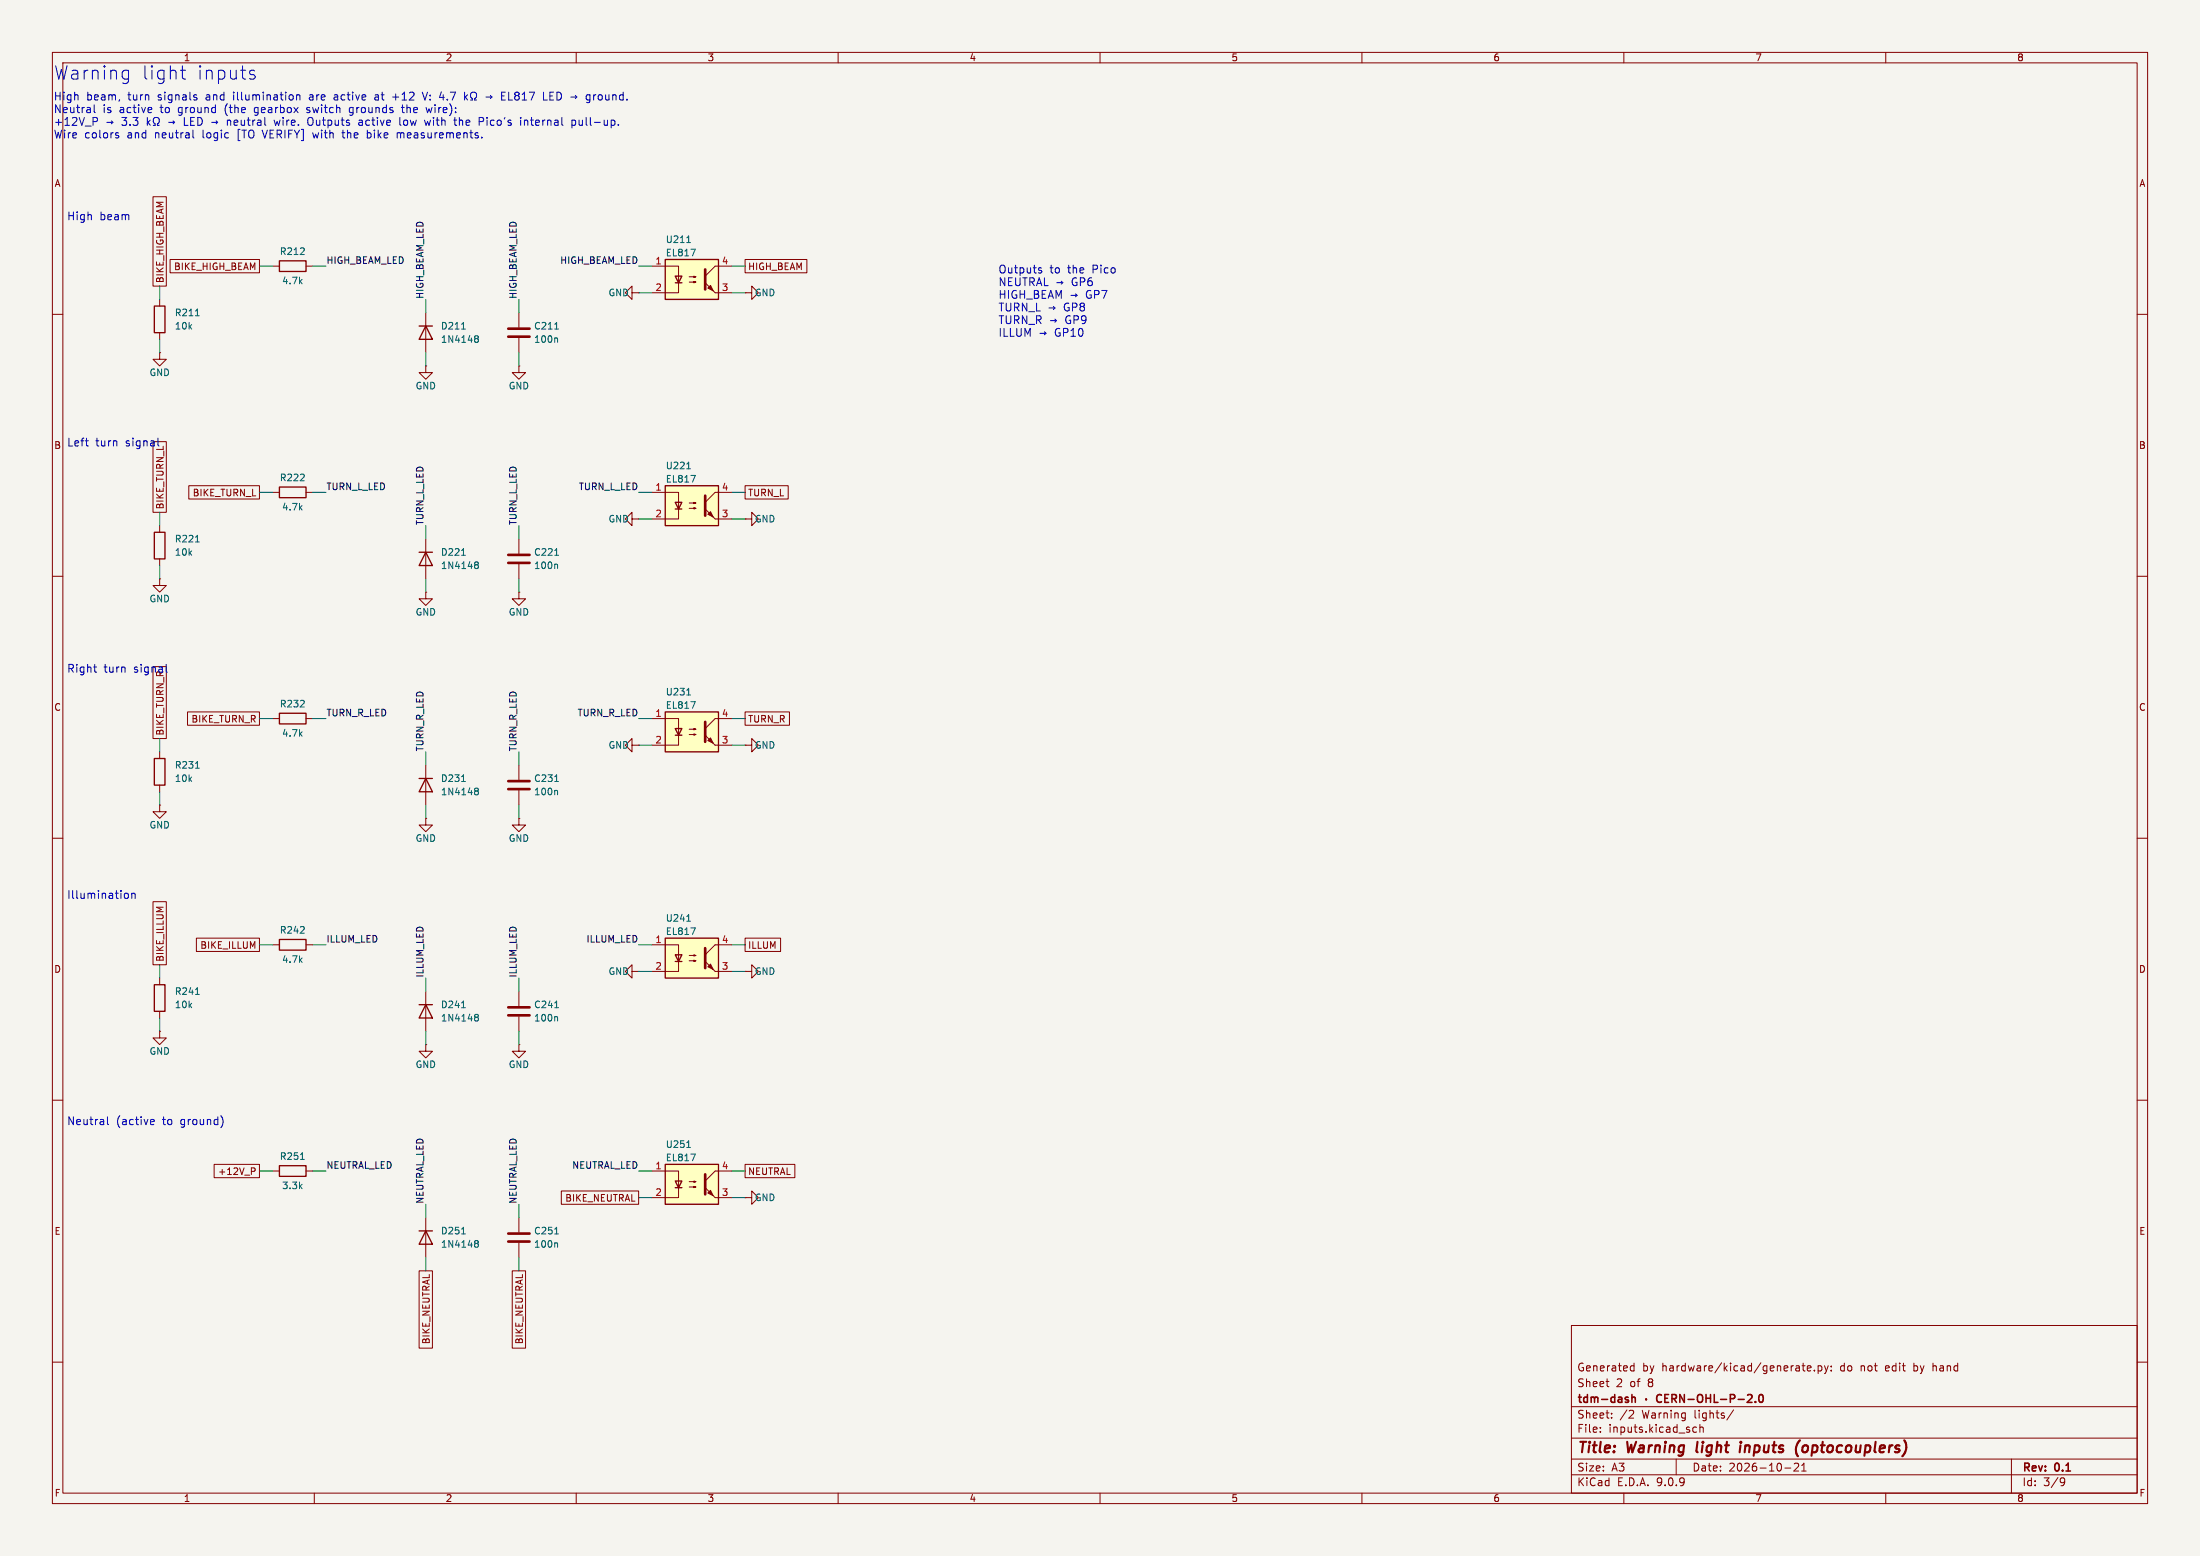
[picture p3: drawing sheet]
<svg xmlns="http://www.w3.org/2000/svg" width="420mm" height="297mm" viewBox="0 0 420 297" stroke-linecap="round" stroke-linejoin="round" font-family="sans-serif">
<path d="M0 0h420v297h-420z" fill="#f5f4ef" stroke="#f5f4ef" stroke-width=".19"/>
<g fill="none" stroke="#840000" stroke-width=".19">
<path d="M10 10h400v277h-400zM12 12h396v273h-396zM60 10v2M110 10v2M160 10v2M210 10v2M260 10v2M310 10v2M360 10v2M10 60h2M408 60h2M10 110h2"/>
<path d="M81.3 102.9v7.6M408 110h2M10 160h2M408 160h2M10 210h2M408 210h2M81.3 232.4v7.6M99.1 232.4v2.8M99.1 237.2v2.8M300 253h108v32h-108zM10 260h2M300 278.5h108"/>
<path d="M300 274.5h108M300 268.5h108M305.5 273.2v.2M305.5 272.5v.1M306.6 263.7h.6M307 264.7h.2M307.7 270.5v.2M307.7 269.8v.1M311.2 269.2l.5 .1 .2 .3-1 1.1h1M311.4 261.6h.5M311.4 260.8h.5M311.9 260.2v1.5"/>
<path d="M320 278.5v3M323.9 272.5l-.5-.1-.2 .3 .1 .6h.6M324.5 272.5l.2-.1 .4 .1 .1 .9M324.5 271.9v1.5M330.9 269.1l-1.2 1.9M343.1 279.3l.3 .3-.1 .3-.9 .9h1M343.9 279.7l.5-.4v1.5M344 260.7h.6M344.2 260.2v1.3l.4 .2M345 261.2l.7-.2v-.2l-.5-.1-.2 .2 .1 .7h.6M346.4 261.5v.2M347.1 260.8l.4-.1 .3 .3-.1 .6h-.6"/>
<path d="M347.1 260.7v1.5M348.3 260.7l.4 1M348.7 261.7l-.4 .5M349 260.7l-.3 1M349.6 261.5v.2M349.6 260.8v.1M369 260.2v1.5M369.1 260.8h-.1M384 278.5v6.5M408 260h2M60 285v2M110 285v2"/>
<path d="M160 285v2M210 285v2M260 285v2M300 281.5h108M310 285v2M340.7 280.2h1.2M343.9 280.8h.9M360 285v2M393.6 282.1l.5 .1a.99 .99 0 0 1-.4 1.4h-.3M394.2 282.7l-.3 .3h-.3"/>
</g>
<path d="M324.1 275.2l-.2 1.9M332.3 275.9l-.2 1.3M332.3 275.2v.2M343.2 277.9v.1M343.6 274.9l-.4 .6M344.5 275.9l-.4 .4-.1 .5 .2 .3 .5 .1" fill="none" stroke="#840000" stroke-width=".4"/>
<g fill="none" stroke="#840000" stroke-width=".3">
<path d="M311.5 266.2v1.5M311.5 266.8l.3-.1 .3 .1 .1 .9M314.3 267v.2M317.2 266.3a.6 .6 0 0 0-.8 0 .6 .6 0 0 0-.1 .7 .56 .56 0 0 0 .2 .6 .56 .56 0 0 0 .7-.1M317.8 266.9h.5M318.5 266.2h-.7v1.5h.7M319.2 267l.7-.1 .1-.2v-.4l-.2-.1h-.6v1.5M319.5 267l.5 .7M321.5 266.2v1.5l-.8-1.5v1.5M322.3 267.1h1.1M324.3 266.3a.5 .5 0 0 1 .5-.1 .5 .5 0 0 1 .2 .5v.5a.5 .5 0 0 1-.5 .5 .5 .5 0 0 1-.5-.5v-.5zM325.7 266.9h.8"/>
<path d="M325.7 266.2v1.5M326.5 266.2v1.5M327.3 266.2v1.5h.7M328.5 267.1h1.1M330.3 267l.7-.1 .2-.2-.1-.4-.2-.1h-.6v1.5M331.8 267.1h1.2M333.6 266.3l.6-.1 .2 .1 .1 .3-1 1.1h1M335.1 267.5v.2M335.9 266.3l.2-.1a.8 .8 0 0 1 .5 .7 .8 .8 0 0 1-.5 .8l-.2-.2-.1-.4z"/>
</g>
<path d="M80 105.4h2.5M81.3 105.4l1.2 2.6h-2.5zM80 234.9h2.5M81.3 234.9l1.2 2.6h-2.5z" fill="none" stroke="#840000" stroke-width=".25"/>
<g fill="none" stroke="#006464" stroke-width=".19">
<path d="M88.1 106h.7M90.7 107.7l.1 .1M90.7 107.3h.4l.2 .1v.2l-.2 .2M90.8 107.8h.3M90.8 107.8l-.1 .1M91.1 107.8l.2 .2v.4l-.2 .1h-.4M88.1 235.5h.7M90.7 236.9l.4-.1 .2 .1v.2l-.2 .2M90.7 237.3h.1M90.8 237.3h.3M90.8 237.3l-.1 .1M91.1 237.3l.2 .3v.3l-.2 .2-.4-.1"/>
<path d="M105.9 235.5h.7M106.3 237.2l.1 .2v.7"/>
</g>
<path d="M97 235.5h4.1M97 237h4.1" fill="none" stroke="#840000" stroke-width=".51"/>
<path d="M127 222.2h10.2v7.7h-10.2z" fill="#ffffc2"/>
<path d="M127 222.2h10.2v7.7h-10.2zM128.9 225.4h1.3l-.7 1.3zM128.9 226.7h1.3" fill="none" stroke="#840000" stroke-width=".25"/>
<g fill="none" stroke="#840000" stroke-width=".19">
<path d="M81.3 156.2v1.3h1.2l-1.2 1.3-1.3-1.3h1.3M81.3 156.2h.1M99.1 156.2v1.3h1.2l-1.2 1.3-1.3-1.3h1.3M99.1 156.2h.1M120.6 142.2v-1.2l-1.2 1.2 1.2 1.3v-1.3h1.3M121.9 142.2h.1M124.5 223.5h5v5.1h-5M131.6 225.6h1.2l-.3 .1v-.3l.3 .2M131.6 226.6h1.2l-.3 .1v-.3l.3 .2M136.5 228.6h3.2M139.7 223.5h-3.2l-1.9 1.9M142.2 228.6h1.3v-1.3l1.3 1.3-1.3 1.3v-1.3"/>
<path d="M142.2 228.6h.1"/>
</g>
<path d="M134.6 224.2v3.8" fill="none" stroke="#840000" stroke-width=".51"/>
<g fill="#840000" stroke="#840000" stroke-width=".19">
<path d="M135.1 227.7l.5-.5 .5 1z"/>
<path d="M134.6 226.7l1.9 1.9z"/>
</g>
<path d="M131.1 219h.7M131.9 220.3h.8l-.5 1.3" fill="none" stroke="#006464" stroke-width=".19"/>
<path d="M127 135.9h10.2v7.6h-10.2z" fill="#ffffc2"/>
<path d="M127 135.9h10.2v7.6h-10.2zM128.9 139.1h1.3l-.7 1.2zM80 148.6h2.5M81.3 148.6l1.2 2.5h-2.5zM128.9 140.3h1.3" fill="none" stroke="#840000" stroke-width=".25"/>
<g fill="none" stroke="#840000" stroke-width=".19">
<path d="M142.2 99.1h1.3v-1.3l1.3 1.3-1.3 1.2v-1.2M142.2 99.1h.1M99.1 113v1.3h1.2l-1.2 1.3-1.3-1.3h1.3M99.1 113h.1M99.1 102.9v2.8M99.1 107.7v2.8M124.5 137.2h5v5h-5M131.6 139.2h1.2l-.3 .1v-.2l.3 .1M139.7 137.2h-3.2l-1.9 1.9M81.3 146.1v7.6M99.1 146.1v2.7M99.1 150.9v2.8"/>
<path d="M131.6 140.2h1.2l-.3 .1v-.2l.3 .1M136.5 142.2h3.2M142.2 142.2h1.3v-1.2l1.3 1.2-1.3 1.3v-1.3M142.2 142.2h.1"/>
</g>
<path d="M97 105.9h4.1M97 107.4h4.1M134.6 137.8v3.8M97 149.1h4.1M97 150.6h4.1" fill="none" stroke="#840000" stroke-width=".51"/>
<g fill="#840000" stroke="#840000" stroke-width=".19">
<path d="M135.1 141.4l.5-.6 .5 1.1z"/>
<path d="M134.6 140.3l1.9 1.9z"/>
</g>
<path d="M105.9 106h.7M106.3 107.7l.1 .2v.6M131.1 132.7h.7M131.9 133.9h.8l-.5 1.3M88.1 149.2h.7M90.7 150.9l.1 .1M90.7 150.5l.4-.1 .2 .2v.1l-.2 .3M90.8 151h.3M90.8 151h-.1M91.1 151l.2 .2v.4l-.2 .1-.4-.1M105.9 149.2h.7M106.3 150.9l.1 .1v.7" fill="none" stroke="#006464" stroke-width=".19"/>
<path d="M127 179.1h10.2v7.6h-10.2z" fill="#ffffc2"/>
<path d="M80 62.2h2.5M81.3 62.2l1.2 2.6h-2.5zM29.5 101.6h2v5.1h-2zM127 179.1h10.2v7.6h-10.2zM128.9 182.2h1.3l-.7 1.3zM128.9 183.5h1.3" fill="none" stroke="#840000" stroke-width=".25"/>
<g fill="none" stroke="#840000" stroke-width=".19">
<path d="M81.3 59.7v7.6M142.2 55.9h1.3v-1.3l1.3 1.3-1.3 1.3v-1.3M142.2 55.9h.1M81.3 69.9v1.2h1.2l-1.2 1.3-1.3-1.3h1.3M81.3 69.9h.1M99.1 69.9v1.2h1.2l-1.2 1.3-1.3-1.3h1.3M99.1 69.9h.1M120.6 99.1v-1.3l-1.2 1.3 1.2 1.2v-1.2h1.3M121.9 99.1h.1M30.5 100.3v1.3M30.5 106.7v1.3M81.3 113v1.3h1.2l-1.2 1.3-1.3-1.3h1.3"/>
<path d="M81.3 113h.1M120.6 185.4v-1.2l-1.2 1.2 1.2 1.3v-1.3h1.3M121.9 185.4h.1M124.5 180.3h5v5.1h-5M131.6 182.4h1.2l-.3 .1v-.3l.3 .2M131.6 183.4h1.2l-.3 .1v-.2l.3 .1M136.5 185.4h3.2M139.7 180.3h-3.2l-1.9 1.9M142.2 185.4h1.3v-1.2l1.3 1.2-1.3 1.3v-1.3M142.2 185.4h.1"/>
</g>
<path d="M134.6 181v3.8" fill="none" stroke="#840000" stroke-width=".51"/>
<g fill="#840000" stroke="#840000" stroke-width=".19">
<path d="M135.1 184.5l.5-.5 .5 1z"/>
<path d="M134.6 183.5l1.9 1.9z"/>
</g>
<path d="M88.1 62.8h.7M90.7 64.6h.1M90.7 64.1h.4l.2 .1v.2l-.2 .2M90.8 64.6h.3M90.8 64.6l-.1 .1M91.1 64.6l.2 .3v.3l-.2 .1h-.4M37.3 103.4h.7M131.1 175.8h.7M131.9 177.1h.8l-.5 1.3" fill="none" stroke="#006464" stroke-width=".19"/>
<path d="M127 92.7h10.2v7.6h-10.2z" fill="#ffffc2"/>
<path d="M29.5 58.4h2v5.1h-2zM53.3 49.8h5.1v2h-5.1zM127 92.7h10.2v7.6h-10.2zM128.9 95.9h1.3l-.7 1.3zM128.9 97.2h1.3" fill="none" stroke="#840000" stroke-width=".25"/>
<g fill="none" stroke="#840000" stroke-width=".19">
<path d="M30.5 57.2v1.2M52.1 50.8h1.2M58.4 50.8h1.3M99.1 59.7v2.8M120.6 55.9v-1.3l-1.2 1.3 1.2 1.3v-1.3h1.3M121.9 55.9h.1M30.5 67.3v1.3h1.2l-1.2 1.3-1.3-1.3h1.3M30.5 67.3h.1M30.5 63.5v1.3M99.1 64.5v2.8M124.5 94h5v5.1h-5M131.6 96h1.2l-.3 .1v-.2l.3 .1"/>
<path d="M131.6 97h1.2l-.3 .2v-.3l.3 .1M136.5 99.1h3.2M139.7 94h-3.2l-1.9 1.9"/>
</g>
<path d="M97 62.7h4.1M97 64.3h4.1M134.6 94.6v3.8" fill="none" stroke="#840000" stroke-width=".51"/>
<g fill="#840000" stroke="#840000" stroke-width=".19">
<path d="M135.1 98.2l.5-.5 .5 1z"/>
<path d="M134.6 97.2l1.9 1.9z"/>
</g>
<path d="M37.3 60.3h.7M105.9 62.8h.7M106.3 64.5l.1 .2v.6M131.1 89.5h.7M131.9 90.7h.8l-.5 1.3" fill="none" stroke="#006464" stroke-width=".19"/>
<path d="M127 49.5h10.2v7.7h-10.2z" fill="#ffffc2"/>
<path d="M127 49.5h10.2v7.7h-10.2zM128.9 52.7h1.3l-.7 1.3zM128.9 54h1.3M53.3 93h5.1v2h-5.1zM53.3 136.1h5.1v2.1h-5.1zM29.5 144.8h2v5.1h-2zM53.3 179.3h5.1v2.1h-5.1zM29.5 188h2v5h-2zM80 191.8h2.5M81.3 191.8l1.2 2.5h-2.5zM53.3 222.5h5.1v2h-5.1z" fill="none" stroke="#840000" stroke-width=".25"/>
<g fill="none" stroke="#840000" stroke-width=".19">
<path d="M29.2 37.6h2.6v17h-2.6zM32.5 49.5h17v2.6h-17zM124.5 50.8h5v5.1h-5M131.6 52.8h1.2l-.3 .2v-.3l.3 .1M131.6 53.8h1.2l-.3 .2v-.3l.3 .1M136.5 55.9h3.2M139.7 50.8h-3.2l-1.9 1.9M142.2 49.5h11.8v2.6h-11.8zM29.2 84.3h2.6v13.5h-2.6zM36 92.7h13.5v2.6h-13.5zM52.1 94h1.2M58.4 94h1.3"/>
<path d="M142.2 92.7h8.3v2.6h-8.3zM30.5 110.5v1.3h1.2l-1.2 1.2-1.3-1.2h1.3M30.5 110.5h.1M29.2 127.2h2.6v13.8h-2.6zM35.8 135.9h13.7v2.5h-13.7zM52.1 137.2h1.2M58.4 137.2h1.3M142.2 135.9h8.5v2.5h-8.5zM30.5 153.7v1.2h1.2l-1.2 1.3-1.3-1.3h1.3M30.5 153.7h.1M30.5 143.5v1.3M30.5 149.9v1.2"/>
<path d="M29.2 172.1h2.6v12.1h-2.6zM37.5 179.1h12v2.5h-12zM142.2 179.1h6.8v2.5h-6.8zM30.5 196.9v1.2h1.2l-1.2 1.3-1.3-1.3h1.3M30.5 196.9h.1M30.5 186.7v1.3M30.5 193v1.3M52.1 180.3h1.2M58.4 180.3h1.3M81.3 199.4v1.3h1.2l-1.2 1.2-1.3-1.2h1.3M81.3 199.4h.1M81.3 189.2v7.7"/>
<path d="M99.1 199.4v1.3h1.2l-1.2 1.2-1.3-1.2h1.3M99.1 199.4h.1M99.1 189.2v2.8M99.1 194.1v2.8M40.9 222.2h8.6v2.6h-8.6zM48 222.9h.5l.2 .3-.1 .3-.6 .1M52.1 223.5h1.2M58.4 223.5h1.3M107.2 227.3h14.7v2.6h-14.7zM142.2 222.2h9.5v2.6h-9.5zM80 242.6h2.6v14.7h-2.6zM97.8 242.6h2.5v14.7h-2.5z"/>
</g>
<path d="M134.6 51.4v3.8M97 192.3h4.1M97 193.8h4.1" fill="none" stroke="#840000" stroke-width=".51"/>
<g fill="#840000" stroke="#840000" stroke-width=".19">
<path d="M135.1 55l.5-.5 .5 1z"/>
<path d="M134.6 54l1.9 1.9z"/>
</g>
<g fill="none" stroke="#006464" stroke-width=".19">
<path d="M131.1 46.3h.7M131.9 47.6h.8l-.5 1.2M37.3 146.6h.7M37.3 189.8h.7M88.1 192.3h.7M90.7 194.1l.1 .1M90.7 193.7l.4-.1 .2 .1v.2l-.2 .3M90.8 194.2h.3M90.8 194.2h-.1M91.1 194.2l.2 .2v.4l-.2 .1-.4-.1M105.9 192.3h.7M106.3 194l.1 .2v.7"/>
<path d="M57.4 221.3h.7"/>
</g>
<g fill="none" stroke="#009600" stroke-width=".19">
<path d="M30.5 54.6v2.6M49.5 50.8h2.6M59.7 50.8h2.5M81.3 57.2v2.5M99.1 57.2v2.5M121.9 50.8h2.6M121.9 55.9h2.6M139.7 50.8h2.5M139.7 55.9h2.5M30.5 64.8v2.5M81.3 67.3v2.6M99.1 67.3v2.6"/>
<path d="M30.5 97.8v2.5M49.5 94h2.6M59.7 94h2.5M121.9 94h2.6M121.9 99.1h2.6M139.7 94h2.5M139.7 99.1h2.5M30.5 108v2.5M81.3 100.3v2.6M81.3 110.5v2.5M99.1 100.3v2.6M99.1 110.5v2.5"/>
<path d="M49.5 137.2h2.6M59.7 137.2h2.5M121.9 137.2h2.6M139.7 137.2h2.5M30.5 141v2.5M30.5 151.1v2.6M81.3 143.5v2.6M81.3 153.7v2.5M99.1 143.5v2.6M99.1 153.7v2.5M121.9 142.2h2.6M139.7 142.2h2.5"/>
<path d="M30.5 184.2v2.5M30.5 194.3v2.6M49.5 180.3h2.6M59.7 180.3h2.5M81.3 186.7v2.5M81.3 196.9v2.5M99.1 186.7v2.5M99.1 196.9v2.5M121.9 180.3h2.6M121.9 185.4h2.6M139.7 180.3h2.5M139.7 185.4h2.5"/>
<path d="M49.5 223.5h2.6M59.7 223.5h2.5M81.3 229.9v2.5M99.1 229.9v2.5M121.9 228.6h2.6M121.9 223.5h2.6M139.7 228.6h2.5M139.7 223.5h2.5M81.3 240v2.6M99.1 240v2.6"/>
</g>
<g fill="none" stroke="#0000c2" stroke-width=".19">
<path d="M22.8 19v.2M24.3 13.4l.2 .1M24.5 13.4v2.1l-.2 .3M24.5 15l-.2 .1M34.5 13.4h.9M34.8 12.6v2.1l.1 .3 .5 .1M37.4 18.6l.2 .2-.2 .3M37.4 18.1l.1 .1M47.8 13.5l.2-.1 .6 .1M47.8 14.1l.6 .2 .3 .3-.1 .4-.7 .1M56.6 18.1v1M56.6 18.2l.2-.1 .4 .1 .1 .9"/>
<path d="M63.8 18.6v.4M72 18.1l-.4 .1M72.1 18.5h-.3a.29 .29 0 0 0-.3 .3 .29 .29 0 0 0 .3 .3h.3M75 18.5h1.1M80.6 17.6l.5 1.5 .5-1.5M88.8 18.5l.5 .6M89.3 18.1l-.6 .6M89.8 19.1h.4v-.3a.64 .64 0 0 1-.3-.9 .64 .64 0 0 1 .9-.2 .69 .69 0 0 1-.2 1.1v.3h.4M92.8 18.5h1.1M93.6 18.2l.3 .3M93.9 18.5l-.3 .3M103.8 19.1h.7"/>
<path d="M105 18.3h.5M105.7 17.6h-.7v1.5h.7M17.8 22.4h.5l.3 .3-.1 .4-.7 .1M18 20v1.3l.2 .2M22.3 25.8l.3 .1 .1 .2-.2 .2h-.3M28.1 22.4v1.5M28.3 23.4l.4 .5M28.7 22.9l-.6 .6M28.9 20.6l.1 .3-.7 .1M30.2 22.5a.62 .62 0 0 0-.9 .4v.5l.3 .2v.3h-.3M30.3 22.6a.71 .71 0 0 1-.3 1v.3h.4M36.8 24.8v1.3l.2 .2"/>
<path d="M50 24.8l.5 1.5M52.3 22.9l.3 1M58.5 21.4l.2 .1M58.6 20.6v.3M58.8 22.6a1.01 1.01 0 0 0 .3 1.3h.3M59.7 25.3l.3 1M65.5 24.8v1.3l.2 .2M66.8 21.9l.3 .1M67 20.5l-.3 .3v.4l.3 .3M69 23.4h-.3a.29 .29 0 0 0-.2 .2 .29 .29 0 0 0 .2 .3h.3M70.1 26.3h.4M70.1 24.8v1.5"/>
<path d="M70.5 25.3l-.4 .1M75.8 25.3v1M76.3 22.4v1.3l.2 .2M76.4 25.4l-.4-.1-.2 .2M76.6 20.5h.6M76.8 20v1.3l.4 .2M81.3 20.5l.3 1 .3-.7M82.2 22.9l-.3 1-.3-.7-.3 .7M86.9 23.9h.3M87.7 22.4v1.5M87.8 23l-.1 .1M91.5 22.4h.5l.3 .3-.1 .4-.7 .1"/>
<path d="M92 26.2v.1M99.4 22.4v.2M99.4 22.9v1M100.1 22.9v1M100.1 23.1l.4-.2 .3 .2M109.2 23l.4-.1 .3 .3-.1 .7h-.6M109.2 22.9v1.5M110.5 22.9v.8l.3 .2M198.5 51.6l.3 .1 .1 .2-.2 .2h-.3M198.5 51.1l.3 .1M30.2 83.6v1.3M17.9 127.3h.5"/>
<path d="M18.2 128.2l.2 .1M31.7 126.8v1.3M23.8 170.6l.4-.1 .3 .3-.1 .6-.4 .1-.2-.1M25.2 170.6l.2-.1 .3 .1 .1 .9M25.2 170.5v1M20.5 213.2v1.3l.2 .2M28.9 213.7h.5v.3l-.7 .2M29.4 214.6l-.5 .1M42.4 213.2l.2 .8-.2 1"/>
</g>
<g font-size="3.5" fill="#0000c2">
<text x="10.2" y="15.4">Warning</text>
<text x="26.9" y="15.4">light</text>
<text x="37.4" y="15.4">inputs</text>
</g>
<g font-size="2.8" fill="#840000">
<text x="301" y="277.9">Title:</text>
<text x="310.6" y="277.9">Warning</text>
<text x="324.7" y="277.9">light</text>
<text x="333.8" y="277.9">inputs</text>
<text x="345.2" y="277.9">(optocouplers)</text>
</g>
<g font-size="2.1" fill="#0000c2">
<text x="10.2" y="19.5">High</text>
<text x="10.2" y="21.9">Neutral</text>
<text x="16.5" y="19.5">beam,</text>
<text x="19.6" y="21.9">is</text>
<text x="22.8" y="21.9">active</text>
<text x="24.5" y="19.5">turn</text>
<text x="30.3" y="19.5">signals</text>
<text x="30.8" y="21.9">to</text>
<text x="34.3" y="21.9">ground</text>
<text x="39.6" y="19.5">and</text>
<text x="43.3" y="21.9">(the</text>
<text x="44.9" y="19.5">illumination</text>
<text x="49.1" y="21.9">gearbox</text>
<text x="59.3" y="21.9">switch</text>
<text x="59.6" y="19.5">are</text>
<text x="64.5" y="19.5">active</text>
<text x="67.6" y="21.9">grounds</text>
<text x="72.4" y="19.5">at</text>
<text x="75.9" y="19.5">+12</text>
<text x="77.8" y="21.9">the</text>
<text x="81.9" y="19.5">V: 4.7</text>
<text x="82.6" y="21.9">wire):</text>
<text x="94.3" y="19.5">þÿ!’EL817</text>
<text x="105.7" y="19.5">LED þÿ!’ground.</text>
<text x="10.2" y="24.3">+12V_P</text>
<text x="10.2" y="26.7">Wire</text>
<text x="16.1" y="26.7">colors</text>
<text x="20.1" y="24.3">þÿ!’3.3</text>
<text x="24.3" y="26.7">and</text>
<text x="29.7" y="26.7">neutral</text>
<text x="32.4" y="24.3">þÿ!’LED þÿ!’neutral</text>
<text x="38.9" y="26.7">logic</text>
<text x="45.7" y="26.7">[TO</text>
<text x="50.7" y="26.7">VERIFY]</text>
<text x="53.3" y="24.3">wire.</text>
<text x="59.8" y="24.3">Outputs</text>
<text x="60.5" y="26.7">with</text>
<text x="66.3" y="26.7">the</text>
<text x="69.7" y="24.3">active</text>
<text x="71.1" y="26.7">bike</text>
<text x="76.9" y="26.7">measurements.</text>
<text x="77.6" y="24.3">low</text>
<text x="82.6" y="24.3">with</text>
<text x="88.4" y="24.3">the</text>
<text x="93.2" y="24.3">Pico's</text>
<text x="101.3" y="24.3">internal</text>
<text x="111.2" y="24.3">pull-up.</text>
<text x="12.7" y="42.3">High</text>
<text x="19" y="42.3">beam</text>
<text x="190.5" y="52.5">Outputs</text>
<text x="200.4" y="52.5">to</text>
<text x="203.9" y="52.5">the</text>
<text x="208.7" y="52.5">Pico</text>
<text x="190.5" y="54.9">NEUTRAL þÿ!’GP6</text>
<text x="190.5" y="57.3">HIGH_BEAM þÿ!’GP7</text>
<text x="190.5" y="59.8">TURN_L þÿ!’GP8</text>
<text x="190.5" y="62.2">TURN_R þÿ!’GP9</text>
<text x="190.5" y="64.6">ILLUM</text>
<text x="198.2" y="64.6">þÿ!’GP10</text>
<text x="12.7" y="85.5">Left</text>
<text x="18.2" y="85.5">turn</text>
<text x="24" y="85.5">signal</text>
<text x="12.7" y="128.7">Right</text>
<text x="19.8" y="128.7">turn</text>
<text x="25.6" y="128.7">signal</text>
<text x="12.7" y="171.9">Illumination</text>
<text x="12.7" y="215.1">Neutral</text>
<text x="22.1" y="215.1">(active</text>
<text x="31.1" y="215.1">to</text>
<text x="34.6" y="215.1">ground)</text>
</g>
<g font-size="2.1" fill="#840000">
<text x="301" y="262">Generated</text>
<text x="313.5" y="262">by</text>
<text x="317.3" y="262">hardware/kicad/generate.py:</text>
<text x="351.5" y="262">do</text>
<text x="355.5" y="262">not</text>
<text x="360.3" y="262">edit</text>
<text x="365.9" y="262">by</text>
<text x="369.7" y="262">hand</text>
<text x="301" y="268.2">tdm-dash</text>
<text x="301" y="265">Sheet</text>
<text x="308.5" y="265">2</text>
<text x="311.2" y="265">of</text>
<text x="314.7" y="265">8</text>
<text x="301" y="273.7">File:</text>
<text x="301" y="271">Sheet:</text>
<text x="307.1" y="273.7">inputs.kicad_sch</text>
<text x="309.2" y="271">/2</text>
<text x="313.5" y="271">Warning</text>
<text x="323.6" y="271">lights/</text>
<text x="301" y="281.1">Size:</text>
<text x="307.6" y="281.1">A3</text>
<text x="323" y="281.1">Date:</text>
<text x="330" y="281.1">2026-10-21</text>
<text x="386" y="281.3">Rev:</text>
<text x="392.4" y="281.3">0.1</text>
<text x="301" y="283.9">KiCad</text>
<text x="308.7" y="283.9">E.D.A.</text>
<text x="316.3" y="283.9">9.0.9</text>
<text x="386" y="283.9">Id:</text>
<text x="390.1" y="283.9">3/9</text>
</g>
<g font-size="1.8" fill="#840000">
<text x="35" y="11.9">1</text>
<text x="85" y="11.9">2</text>
<text x="135" y="11.9">3</text>
<text x="185" y="11.9">4</text>
<text x="235" y="11.9">5</text>
<text x="285" y="11.9">6</text>
<text x="335" y="11.9">7</text>
<text x="385" y="11.9">8</text>
<text x="10.3" y="35.9">A</text>
<text x="408.3" y="35.9">A</text>
<text x="33.1" y="51.8">BIKE_HIGH_BEAM</text>
<text x="142.7" y="51.8">HIGH_BEAM</text>
<text x="31.4" y="54.1" transform="rotate(-90 31.4 54.1)">BIKE_HIGH_BEAM</text>
<text x="10.3" y="85.9">B</text>
<text x="408.2" y="85.9">B</text>
<text x="36.7" y="94.9">BIKE_TURN_L</text>
<text x="142.7" y="94.9">TURN_L</text>
<text x="10.3" y="135.9">C</text>
<text x="408.2" y="135.9">C</text>
<text x="36.5" y="138.1">BIKE_TURN_R</text>
<text x="142.7" y="138.1">TURN_R</text>
<text x="10.3" y="185.9">D</text>
<text x="31.4" y="183.7" transform="rotate(-90 31.4 183.7)">BIKE_ILLUM</text>
<text x="38.1" y="181.3">BIKE_ILLUM</text>
<text x="142.7" y="181.3">ILLUM</text>
<text x="408.2" y="185.9">D</text>
<text x="41.5" y="224.5">+12V_P</text>
<text x="142.7" y="224.5">NEUTRAL</text>
<text x="107.8" y="229.6">BIKE_NEUTRAL</text>
<text x="10.3" y="235.9">E</text>
<text x="408.3" y="235.9">E</text>
<text x="82.2" y="256.7" transform="rotate(-90 82.2 256.7)">BIKE_NEUTRAL</text>
<text x="100" y="256.7" transform="rotate(-90 100 256.7)">BIKE_NEUTRAL</text>
<text x="10.3" y="285.9">F</text>
<text x="35" y="286.9">1</text>
<text x="85" y="286.9">2</text>
<text x="135" y="286.9">3</text>
<text x="185" y="286.9">4</text>
<text x="235" y="286.9">5</text>
<text x="285" y="286.9">6</text>
<text x="335" y="286.9">7</text>
<text x="385" y="286.9">8</text>
<text x="408.3" y="285.9">F</text>
</g>
<g font-size="1.8" fill="#006464">
<text x="127" y="46.6">U211</text>
<text x="53.3" y="48.9">R212</text>
<text x="127" y="49.1">EL817</text>
<text x="53.8" y="54.5">4.7k</text>
<text x="116.1" y="56.7">GND</text>
<text x="144" y="56.7">GND</text>
<text x="33.3" y="60.6">R211</text>
<text x="33.3" y="63.1">10k</text>
<text x="84.1" y="63.1">D211</text>
<text x="84.1" y="65.6">1N4148</text>
<text x="101.9" y="63.1">C211</text>
<text x="101.9" y="65.6">100n</text>
<text x="28.4" y="72">GND</text>
<text x="79.2" y="74.5">GND</text>
<text x="97" y="74.5">GND</text>
<text x="127" y="89.8">U221</text>
<text x="53.3" y="92">R222</text>
<text x="127" y="92.3">EL817</text>
<text x="53.8" y="97.6">4.7k</text>
<text x="116.1" y="99.9">GND</text>
<text x="144" y="99.9">GND</text>
<text x="33.3" y="103.7">R221</text>
<text x="33.3" y="106.3">10k</text>
<text x="84.1" y="106.3">D221</text>
<text x="101.9" y="106.3">C221</text>
<text x="84.1" y="108.8">1N4148</text>
<text x="101.9" y="108.8">100n</text>
<text x="28.4" y="115.2">GND</text>
<text x="79.2" y="117.7">GND</text>
<text x="97" y="117.7">GND</text>
<text x="53.3" y="135.2">R232</text>
<text x="127" y="132.9">U231</text>
<text x="127" y="135.5">EL817</text>
<text x="53.8" y="140.8">4.7k</text>
<text x="116.1" y="143.1">GND</text>
<text x="144" y="143.1">GND</text>
<text x="33.3" y="146.9">R231</text>
<text x="33.3" y="149.5">10k</text>
<text x="84.1" y="149.5">D231</text>
<text x="101.9" y="149.5">C231</text>
<text x="84.1" y="152">1N4148</text>
<text x="101.9" y="152">100n</text>
<text x="28.4" y="158.3">GND</text>
<text x="79.2" y="160.9">GND</text>
<text x="97" y="160.9">GND</text>
<text x="53.3" y="178.4">R242</text>
<text x="127" y="176.1">U241</text>
<text x="127" y="178.7">EL817</text>
<text x="53.8" y="184">4.7k</text>
<text x="33.3" y="190.1">R241</text>
<text x="116.1" y="186.3">GND</text>
<text x="144" y="186.3">GND</text>
<text x="33.3" y="192.6">10k</text>
<text x="84.1" y="192.6">D241</text>
<text x="84.1" y="195.2">1N4148</text>
<text x="101.9" y="192.6">C241</text>
<text x="101.9" y="195.2">100n</text>
<text x="28.4" y="201.5">GND</text>
<text x="79.2" y="204.1">GND</text>
<text x="97" y="204.1">GND</text>
<text x="53.3" y="221.6">R251</text>
<text x="127" y="219.3">U251</text>
<text x="127" y="221.8">EL817</text>
<text x="53.8" y="227.2">3.3k</text>
<text x="144" y="229.5">GND</text>
<text x="84.1" y="235.8">D251</text>
<text x="84.1" y="238.4">1N4148</text>
<text x="101.9" y="235.8">C251</text>
<text x="101.9" y="238.4">100n</text>
</g>
<g font-size="1.8" fill="#0f0f0f">
<text x="62.2" y="50.5">HIGH_BEAM_LED</text>
<text x="106.8" y="50.5">HIGH_BEAM_LED</text>
<text x="80.9" y="57.2" transform="rotate(-90 80.9 57.2)">HIGH_BEAM_LED</text>
<text x="98.7" y="57.2" transform="rotate(-90 98.7 57.2)">HIGH_BEAM_LED</text>
<text x="62.2" y="93.6">TURN_L_LED</text>
<text x="110.4" y="93.6">TURN_L_LED</text>
<text x="80.9" y="100.3" transform="rotate(-90 80.9 100.3)">TURN_L_LED</text>
<text x="98.7" y="100.3" transform="rotate(-90 98.7 100.3)">TURN_L_LED</text>
<text x="62.2" y="136.8">TURN_R_LED</text>
<text x="110.2" y="136.8">TURN_R_LED</text>
<text x="80.9" y="143.5" transform="rotate(-90 80.9 143.5)">TURN_R_LED</text>
<text x="98.7" y="143.5" transform="rotate(-90 98.7 143.5)">TURN_R_LED</text>
<text x="62.2" y="180">ILLUM_LED</text>
<text x="111.9" y="180">ILLUM_LED</text>
<text x="80.9" y="186.7" transform="rotate(-90 80.9 186.7)">ILLUM_LED</text>
<text x="98.7" y="186.7" transform="rotate(-90 98.7 186.7)">ILLUM_LED</text>
<text x="62.2" y="223.2">NEUTRAL_LED</text>
<text x="109.1" y="223.2">NEUTRAL_LED</text>
<text x="80.9" y="229.9" transform="rotate(-90 80.9 229.9)">NEUTRAL_LED</text>
<text x="98.7" y="229.9" transform="rotate(-90 98.7 229.9)">NEUTRAL_LED</text>
</g>
<g font-size="1.8" fill="#a90000">
<text x="125" y="50.5">1</text>
<text x="137.7" y="50.5">4</text>
<text x="125" y="55.6">2</text>
<text x="137.7" y="55.6">3</text>
<text x="125" y="93.7">1</text>
<text x="137.7" y="93.7">4</text>
<text x="125" y="98.8">2</text>
<text x="137.7" y="98.8">3</text>
<text x="125" y="136.9">1</text>
<text x="137.7" y="136.9">4</text>
<text x="125" y="142">2</text>
<text x="137.7" y="142">3</text>
<text x="125" y="180.1">1</text>
<text x="125" y="185.2">2</text>
<text x="137.7" y="180.1">4</text>
<text x="137.7" y="185.2">3</text>
<text x="125" y="223.3">1</text>
<text x="137.7" y="223.3">4</text>
<text x="125" y="228.3">2</text>
<text x="137.7" y="228.3">3</text>
</g>
<g font-size="1.8" fill="#0000c2">
<text x="31.4" y="97.3" transform="rotate(-90 31.4 97.3)">BIKE_TURN_L</text>
<text x="31.4" y="140.5" transform="rotate(-90 31.4 140.5)">BIKE_TURN_R</text>
</g>
</svg>
